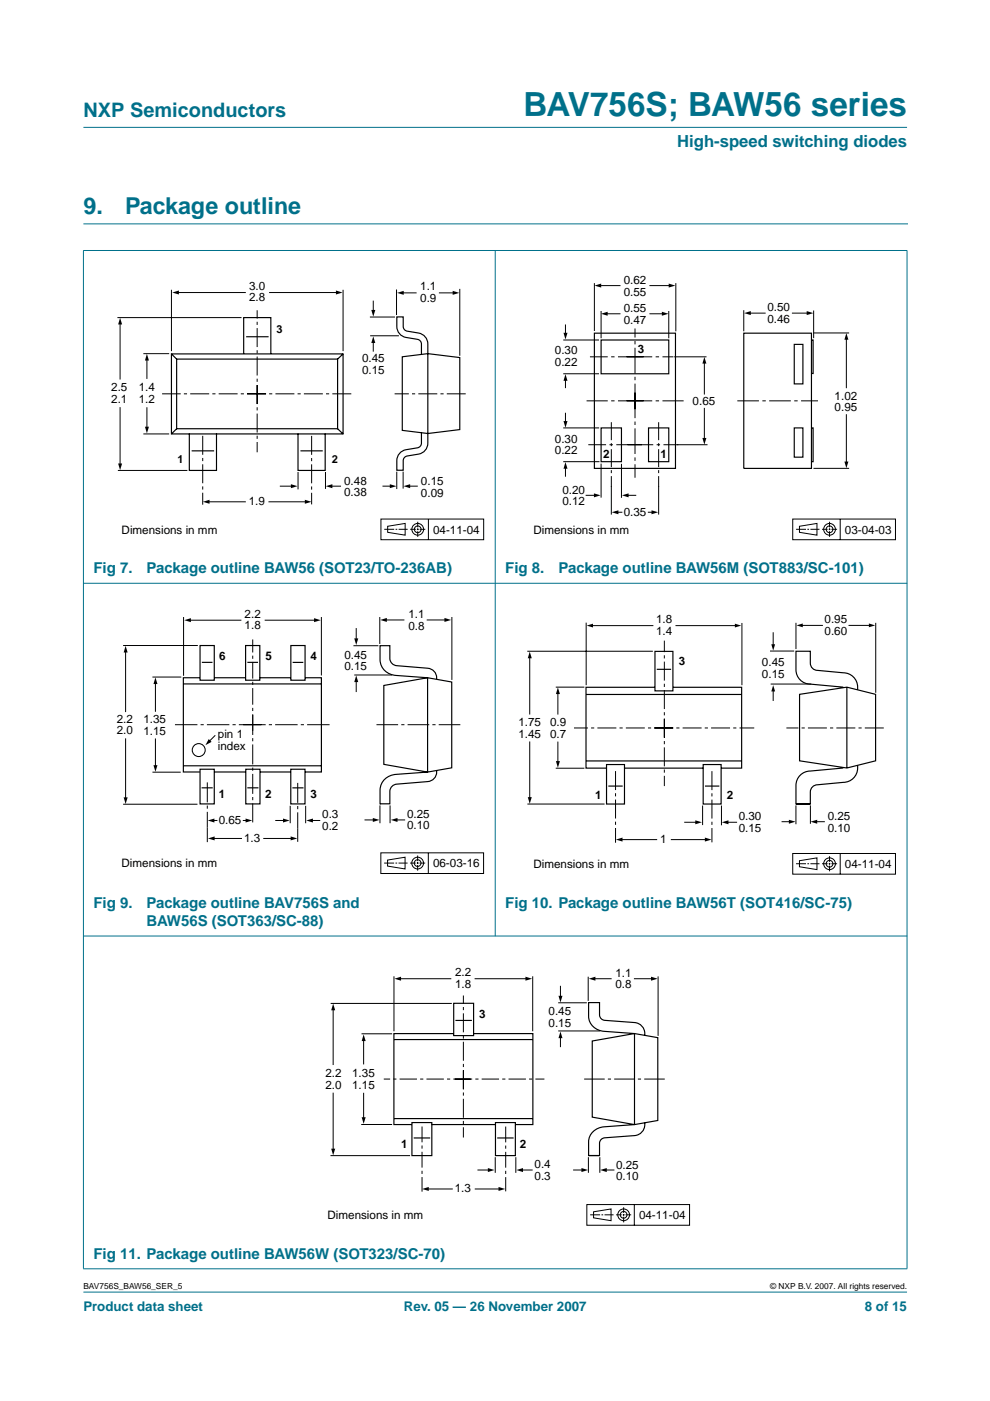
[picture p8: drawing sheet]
<svg xmlns="http://www.w3.org/2000/svg" width="210mm" height="297mm" viewBox="0 0 210 297" stroke-linecap="round" stroke-linejoin="round" font-family="sans-serif">
<g fill="#00708a" stroke="#00708a" stroke-width=".21">
<path d="M17.7 273.9h174.6z"/>
<path d="M17.7 27h174.6z"/>
<path d="M17.7 53.2v215.8z"/>
<path d="M105 53.1v145.4z"/>
<path d="M192.3 53.2v215.8z"/>
<path d="M17.6 53.1h174.8z"/>
<path d="M17.6 123.7h174.8z"/>
<path d="M17.6 198.5h174.8z"/>
<path d="M17.6 269h174.8z"/>
</g>
<path d="M17.7 47.5h174.7" fill="none" stroke="#00708a" stroke-width=".21"/>
<path d="M19.8 57.5h83.1v57.3h-83.1zM107.1 57.5h83.1v57.3h-83.1zM19.9 128.3h83v57.3h-83zM107.1 128.4h83.1v57.3h-83.1zM63.5 202.8h83.1v57.3h-83.1z" fill="none" stroke="#fff" stroke-width=".21"/>
<g fill="none" stroke="#000" stroke-width=".21">
<path d="M24.9 67.3h26.3M25.5 68.5v12M30.4 75h5.5M31.1 76.2v4.1M36.3 61.4v13M37.6 62h14.5M57.1 62h14.4M72.7 61.4v13M78.4 67.2h5.3M78.5 71.2h6.1M79.1 63.7v2.3M79.1 72.4v2.2"/>
<path d="M84.1 61.4v5.4M85.2 62.1h3.1M93.1 62.1h3.2M97.5 61.2v14.2M119.4 72.1h7.6M119.4 79.2h7.6M119.9 68.8v2M126 60v10.2M127.1 60.6h4.5M127.4 65.9v5.8M128.5 66.5h3.1M137.7 60.6h4.4"/>
<path d="M137.7 66.5h2.9M141.8 65.9v5.8M142.9 75.7h6.9M143.3 60v10.2M149.3 76.8v6.8M157.7 65.8v4.4M158.8 66.4h3.5M167.9 66.4h3.4M172.5 70.6h7.5M172.5 65.8v5.9M179.4 71.7v10.6M25 99.7h14.7"/>
<path d="M25.5 86.3v12.3M30.4 92h5.5M31.1 86.3v4.5M119.4 90.7h7.6M119.4 97.9h7.7M119.9 80.5v1.8M119.9 87.5v2.1M119.9 99.1v2M127.4 98.3v7.2M131.8 98.3v7.3M143.6 94.3h6.4M149.3 86.5v6.6"/>
<path d="M172.5 99.3h7.5M179.4 87.8v10.3M44.1 106.4h8M56.9 106.4h8M59.3 103.1h2.7M63.2 100.1v3.7M69 100.1v3.6M70.2 103.1h2.1M80.8 110h21.7v4.4h-21.7zM81.1 103.1h1.8M81.5 112.2h2.1M82.2 111.6l3.7-.6v2.5l-3.7-.6z"/>
<path d="M83.9 112.2h.3M84.1 100v3.7M84.5 112.2h1.9M85.5 100v3.6M86.7 103.1h1.9M87 112.2h1.2M88.4 112.2h.3M88.6 110.6v1.2M88.6 112v.4M88.6 112.6v1.2M89 112.2h1.2M90.8 110.1v4.3"/>
<path d="M124.2 105h2M129.6 103v6.1M130.4 108.6h1.6M133 105h1.9M137.4 108.6h1M139.6 103v6.1M168.1 110h21.8v4.4h-21.8zM168.8 112.2h2.1M169.5 111.6l3.7-.6v2.5l-3.7-.6zM171.2 112.2h.3M171.8 112.2h1.9M174.3 112.2h1.2"/>
<path d="M175.7 112.2h.4M175.9 110.6v1.2M175.9 112v.4M175.9 112.6v1.2M176.3 112.2h1.2M178.1 110.1v4.3M26.1 136.9h15.8M26.6 138.1v12.9M38.9 130.8v12.5M40.1 131.5h11.1M56.1 131.5h10.8M68.1 130.8v12.4"/>
<path d="M74.9 136.9h5.3M75.5 133.2v2.4M80.5 130.8v5.7M81.7 131.4h4M90.5 131.4h4M95.8 130.8v13.4M111.8 138.1h26.6M112.3 139.3v12.2M124.3 132v13.3M125.4 132.6h13.1M143.2 132.6h12.9M157.3 132.1v13.2"/>
<path d="M163.3 138h5.1M163.9 134v2.9M168.8 132.1v5.5M169.9 132.6h4.6M179.9 132.6h4.6M185.7 132.1v14.8M26.6 156.5v12.8M32.3 143.5h6.1M33 144.7v6.2M33 156.6v5.9M45.6 155.9l-1.2 1.3M75.1 143.1h8"/>
<path d="M75.5 144.3v2.4M112.3 157.2v12.1M117.8 145.7h6.1M118.3 146.9v4.6M118.3 157.2v4.4M163.4 145h8.6M163.9 146.3v2.3M26.1 170.5h15.8M32.3 163.7h6M44 175.4v3.1M45.2 177.8h6.1M45.2 174h.9"/>
<path d="M51.5 174h.9M55.8 177.8h6.1M58.4 174h1.9M61.5 170.9v3.6M63.1 175.7v2.8M64.8 170.9v3.6M66.1 174h1.8M77.3 173.8h2M80.6 170.8v3.7M82.7 170.8v3.7M84 173.8h1.9M111.8 170.5h16.4"/>
<path d="M117.8 162.9h6.1M131.6 178h7.7M142.2 178h7.5M145.1 174.3h2.6M149 170.8v4.1M153 170.8v4.2M154.2 174.3h2.1M165.7 174.2h1.8M168.8 170.8v4M171.8 170.8v3.9M173 174.2h1.9M80.7 180.8h21.8v4.4h-21.8z"/>
<path d="M81.5 183h2.1M82.2 182.3l3.7-.6v2.5l-3.7-.6zM83.9 183h.3M84.5 183h1.9M87 183h1.1M88.4 183h.3M88.6 181.4v1.2M88.6 182.8v.4M88.6 183.4v1.2M89 183h1.2M90.8 180.8v4.4M168.1 181h21.8v4.3h-21.8z"/>
<path d="M168.8 183.1h2.1M169.5 182.5l3.7-.6v2.5l-3.7-.6zM171.2 183.1h.3M171.8 183.1h1.9M174.3 183.1h1.2M175.7 183.1h.4M175.9 181.5v1.2M175.9 183v.3M175.9 183.5v1.2M176.3 183.1h1.2M178.1 181v4.3M70.1 212.7h25.7"/>
<path d="M70.6 213.9v11.9M76.7 219.2h6.4M83.5 207v11.6M84.7 207.5h11M100.6 207.5h11.1M112.9 207v11.6M118.4 212.6h6M118.4 218.6h8.9M118.8 209v2.4M118.8 219.8v2.2M124.7 207.1v5.1M125.9 207.5h3.8"/>
<path d="M134.4 207.5h3.9M139.5 207v12.6M70.6 231.7v12.1M76.6 238.4h6.5M77.1 220.4v5.3M77.1 231.7v5.5M70.1 245h16.8M90.6 252.1h5.4M100.7 252.1h5.3M101.2 248.1h2.5M105 245.3v3.4M109.4 245.3v3.4"/>
<path d="M110.6 248.1h2.3M121.5 248.1h2.1M124.4 255.4h21.8v4.4h-21.8zM124.8 245.3v3.4M125.1 257.6h2.1M125.9 256.9l3.7-.6v2.5l-3.7-.6zM127.2 245.3v3.4M127.5 257.6h.4M128.2 257.6h1.9M128.4 248.1h1.9M130.6 257.6h1.2M132 257.6h.4"/>
<path d="M132.2 256v1.2M132.2 257.4v.3M132.2 258v1.2M132.6 257.6h1.2M134.5 255.4v4.4"/>
<circle cx="88.6" cy="112.2" r=".71"/>
<circle cx="88.6" cy="112.2" r="1.24"/>
<circle cx="175.9" cy="112.2" r=".71"/>
<circle cx="175.9" cy="112.2" r="1.24"/>
<circle cx="88.6" cy="183" r=".71"/>
<circle cx="88.6" cy="183" r="1.24"/>
<circle cx="175.9" cy="183.1" r=".71"/>
<circle cx="175.9" cy="183.1" r="1.24"/>
<circle cx="132.2" cy="257.6" r=".71"/>
<circle cx="132.2" cy="257.6" r="1.24"/>
</g>
<g fill="#000">
<path d="M25.5 67.4l.4 1.4h-.9zM31.1 75l.5 1.4h-.9zM36.5 62l1.4-.4v.8zM71.2 61.6l1.4 .4-1.4 .4zM78.7 65.7h.9l-.5 1.4zM79.1 71.3l.5 1.4h-.9zM84.2 62.1l1.4-.4v.8zM96 61.7l1.4 .4-1.4 .4zM119.5 70.6h.8l-.4 1.4zM126.1 60.6l1.4-.5v.9zM127.4 66.5l1.4-.4v.8zM140.3 66.1l1.4 .4-1.4 .4z"/>
<path d="M141.8 60.1l1.4 .5-1.4 .4zM149.3 75.7l.5 1.4h-.9zM157.8 66.4l1.4-.4v.8zM171 66l1.5 .4-1.5 .4zM179.4 70.6l.5 1.4h-.9zM25 98.3h.9l-.4 1.4zM30.7 90.5h.9l-.5 1.4zM119.9 79.3l.4 1.4h-.8zM119.5 89.3h.8l-.4 1.4zM119.9 98l.4 1.4h-.8zM148.9 92.9h.9l-.5 1.4zM179 97.9h.9l-.5 1.4z"/>
<path d="M43 106.4l1.4-.4v.8zM61.7 102.7l1.4 .4-1.4 .4zM64.6 106l1.4 .4-1.4 .4zM69.1 103.1l1.4-.4v.8zM82.6 102.7l1.5 .4-1.5 .4zM85.5 103.1l1.5-.4v.8zM125.9 104.6l1.4 .4-1.4 .5zM129.7 108.6l1.4-.4v.8zM131.9 105l1.4-.4v.9zM138.1 108.2l1.4 .4-1.4 .4zM26.6 136.9l.5 1.4h-.9zM39.1 131.5l1.4-.4v.8z"/>
<path d="M66.6 131.1l1.4 .4-1.4 .4zM75.1 135.4h.9l-.5 1.4zM80.6 131.4l1.4-.4v.9zM94.2 131l1.4 .4-1.4 .5zM112.3 138.2l.4 1.4h-.8zM124.4 132.6l1.3-.4v.8zM155.8 132.2l1.4 .4-1.4 .4zM163.5 136.6h.8l-.4 1.3zM168.9 132.6l1.3-.4v.8zM184.2 132.2l1.4 .4-1.4 .4zM33 143.6l.4 1.4h-.9zM44.3 156.7l.6 .6-1.3 .7z"/>
<path d="M75.5 143.2l.5 1.4h-.9zM118.3 145.7l.4 1.5h-.8zM163.9 145.3l.4 1.3h-.8zM26.2 169.1h.9l-.5 1.4zM32.5 162.2h.9l-.4 1.4zM44 174l1.5-.5v.9zM44.1 177.8l1.4-.5v.9zM52.1 173.5l1.4 .5-1.4 .4zM60 173.5l1.4 .5-1.4 .4zM61.6 177.3l1.4 .5-1.4 .4zM64.9 174l1.4-.5v.9zM79 173.4l1.5 .4-1.5 .5z"/>
<path d="M82.9 173.8l1.4-.4v.9zM111.9 169h.8l-.4 1.4zM117.9 161.4h.8l-.4 1.4zM130.6 178l1.4-.4v.8zM147.4 173.9l1.4 .4-1.4 .5zM149.4 177.6l1.5 .4-1.5 .4zM153 174.3l1.4-.4v.9zM167.3 173.8l1.4 .4-1.4 .4zM171.9 174.2l1.4-.4v.8zM70.6 212.8l.5 1.4h-.9zM83.6 207.5l1.4-.4v.8zM111.4 207.1l1.4 .4-1.4 .4z"/>
<path d="M118.4 211.1h.9l-.5 1.4zM124.8 207.5l1.4-.4v.8zM138 207.1l1.4 .4-1.4 .4zM77.1 219.3l.4 1.4h-.8zM76.7 236.9h.8l-.4 1.4zM118.8 218.7l.5 1.4h-.9zM70.2 243.5h.9l-.5 1.5zM89.5 252.1l1.4-.4v.8zM103.4 247.7l1.5 .4-1.5 .4zM105.7 251.7l1.4 .4-1.4 .4zM109.5 248.1l1.4-.4v.8zM123.3 247.7l1.4 .4-1.4 .4z"/>
<path d="M127.2 248.1l1.4-.4v.8z"/>
</g>
<g fill="none" stroke="#000" stroke-width=".21" stroke-dasharray="4 .7 .7 .7" stroke-linecap="butt">
<path d="M43 92.4v14.6M52.4 83.5h22.2M54.5 85.6v-19.8M54.5 81.7v14.2M56.4 83.5h-22M66.1 92.4v14.5M98.7 83.5h-15M138.7 154.3h21.2M140.9 156.4v-20.6M140.9 152.4v14.3M142.7 154.3h-21M187.4 154.3h-20.7"/>
<path d="M130.5 163.5v15.2M150.9 163.5v15.1M98.2 230.9v-19.8M98.2 226.9v14.3"/>
</g>
<g fill="none" stroke="#000" stroke-width=".25">
<path d="M36.3 75h36.4v17h-36.4zM36.3 75l1.2 1.1M37.5 76.1h34.1v14.8h-34.1zM51.7 75v-7.7h5.7v7.7M52.2 71.4h4.8M72.7 75l-1.1 1.1M85.3 75.6l5.4-.6 6.8 .8v15.3l-6.8 .8-5.4-.7zM89.4 75.1v-2.2a1.01 1.01 0 0 0-.9-1l-2.4-.4a2.35 2.35 0 0 1-2-2.3v-2h1.4v2a1.01 1.01 0 0 0 .8 1l2.5 .4a2.35 2.35 0 0 1 1.9 2.3v19a3.8 3.8 0 0 1-.9 3.9l-1 .5-2.5 .4a1.01 1.01 0 0 0-.8 1v2h-1.4a3.8 3.8 0 0 1 1-3.9l1-.5 2.4-.4a1.01 1.01 0 0 0 .9-1v-2.2M126 70.6h17.2v28.7h-17.2zM127.4 72.1h14.4v7.1h-14.4zM157.7 70.6h14.3v28.7h-14.3zM168.4 73h1.8v8.4h-1.8z"/>
<path d="M172 72.1h.4v7.1h-.4M37.5 90.9l-1.2 1.1M40.1 91.9v7.8h5.8v-7.8M40.6 95.6h4.8M63.2 91.9v7.8h5.7v-7.8M63.7 95.6h4.7M71.6 90.9l1.1 1.1M127.4 90.7h4.4v7.2h-4.4zM137.5 90.7h4.3v7.2h-4.3zM168.4 90.7h1.8v6.2h-1.8zM172 90.7h.4v7.2h-.4M42.4 136.9h3v7.3h-3z"/>
<path d="M52.1 136.9h3v7.3h-3zM61.7 136.9h3v7.3h-3zM138.9 138.1h3.8v8.4h-3.8zM38.9 145h29.2M42.4 143.7h-3.5v20h3.4M42.8 140.4h2.3M45.4 143.7h6.7M52.5 140.4h2.2M55.1 143.7h6.6M62 140.4h2.3M64.7 143.7h3.4v20h-3.4M81.4 145.3l9.3-1.6 5.1 .9v18.2l-5.1 .9-9.3-1.6z"/>
<path d="M92.6 143.9a2.04 2.04 0 0 0-1.9-2.2l-6.6-.6a1.59 1.59 0 0 1-1.4-1.4v-2.8h-2.1v3a3.5 3.5 0 0 0 3.4 3.3l6.7 .5v20l-6.7 .5a3.5 3.5 0 0 0-3.4 3.3v2.9h2.1v-2.7a1.59 1.59 0 0 1 1.4-1.4l6.6-.6a2.04 2.04 0 0 0 1.9-2.2M124.3 147.2h32.9M138.9 145.7h-14.7v17.2h4.4M139.2 141.9h3.1M142.7 145.7h14.5v17.2h-4.3M169.5 147.2l10.1-1.5 6 1.5v14.1l-6 1.5-10.1-1.5zM178.8 145.7l-7-.7a3 3 0 0 1-3-3v-3.9h3v2.5a1.52 1.52 0 0 0 1.5 1.5l5.5 .5a3.1 3.1 0 0 1 3 3.6M179.6 145.7v17.1M38.9 162.4h29.2M42.4 163.1h3v7.3h-3zM42.7 167h2.4M45.4 163.7h6.7"/>
<path d="M52.1 163.1h3v7.3h-3zM52.4 167h2.4M55.1 163.7h6.6M61.7 163.1h3v7.3h-3zM62 167h2.4M80.6 170.4h.1M124.3 161.3h32.9M128.6 162.1h3.8v8.4h-3.8zM129 166.7h3M132.4 162.9h16.7M149.1 162.1h3.8v8.4h-3.8zM149.5 166.7h3"/>
<path d="M168.8 170.4h3M181.8 162.4a3.1 3.1 0 0 1-3 3.5l-5.5 .5a1.52 1.52 0 0 0-1.5 1.5v2.5h-3v-3.9a3 3 0 0 1 3-3l7-.7M96.2 212.7h4.2v6.9h-4.2zM96.2 219.1h-12.7v19.3h3.8M96.6 216.4h3.4M100.4 219.1h12.6v19.3h-3.7M134.5 219.1l-6.4-.4a3.4 3.4 0 0 1-3.3-3.2v-2.9h2.3v2.7a1.2 1.2 0 0 0 1.1 1l6.4 .5a2.38 2.38 0 0 1 2.1 2.7M134.5 219.2v19.2l-6.4 .5a3.4 3.4 0 0 0-3.3 3.2v2.9h2.3v-2.7a1.2 1.2 0 0 1 1.1-1.1l6.4-.4a2.38 2.38 0 0 0 2.1-2.7M83.5 237.2h29.5M83.5 220.4h29.4M87.3 238h4.3v7h-4.3zM91.6 238.4h13.5"/>
<path d="M105.1 238h4.2v7h-4.2zM125.6 220.7l8.9-1.6 5 .9v17.6l-5 .8-8.9-1.5zM87.7 241.3h3.5M105.4 241.3h3.5M124.8 245h2.3"/>
</g>
<path d="M156.3 85h17.1M97.6 153.7h-18.1" fill="none" stroke="#000" stroke-width=".21" stroke-dasharray="4.6 .7 .7 .7" stroke-linecap="butt"/>
<path d="M132.9 75.7h9.9M136.5 75.7h-11.4M132.9 85h12M133.1 94.3h10.7M134.6 86.8v-17.2M134.6 83.2v18.1M136.1 94.3h-11.4M136.5 85h-12.1" fill="none" stroke="#000" stroke-width=".21" stroke-dasharray="5.4 .7 .7 .7" stroke-linecap="butt"/>
<path d="M129.6 89.5v13.7M139.6 89.5v13.7" fill="none" stroke="#000" stroke-width=".21" stroke-dasharray="3.8 .6 .6 .6" stroke-linecap="butt"/>
<path d="M51.6 153.7h18.5M55.4 153.7h-18.4" fill="none" stroke="#000" stroke-width=".21" stroke-dasharray="4.8 .7 .7 .7" stroke-linecap="butt"/>
<path d="M53.6 155v-19.4" fill="none" stroke="#000" stroke-width=".21" stroke-dasharray="3.5 .7 .7 .7" stroke-linecap="butt"/>
<path d="M53.6 151.6v22.8M44 165.9v9.5M63.1 166v9.7" fill="none" stroke="#000" stroke-width=".21" stroke-dasharray="4.2 .7 .7 .7" stroke-linecap="butt"/>
<circle cx="42.1" cy="159" r="1.37" fill="none" stroke="#000" stroke-width=".22"/>
<path d="M96.4 228.8h19M99.8 228.8h-18.4" fill="none" stroke="#000" stroke-width=".21" stroke-dasharray="3.7 .7 .7 .7" stroke-linecap="butt"/>
<path d="M89.5 238.8v13.9M107.2 238.9v13.7" fill="none" stroke="#000" stroke-width=".21" stroke-dasharray="3.4 .7 .7 .7" stroke-linecap="butt"/>
<path d="M140.9 228.8h-17.2" fill="none" stroke="#000" stroke-width=".21" stroke-dasharray="4.4 .7 .7 .7" stroke-linecap="butt"/>
<text font-size="7.1" fill="#00708a" x="111" y="24.7">BAV756S; BAW56 series</text>
<g font-size="4.9" fill="#00708a">
<text x="17.7" y="45.5">9.</text>
<text x="26.5" y="45.5">Package outline</text>
</g>
<text font-size="4.2" fill="#00708a" x="17.7" y="24.9">NXP Semiconductors</text>
<text font-size="3.5" fill="#00708a" x="143.6" y="31.1">High-speed switching diodes</text>
<g font-size="3.2" fill="#00708a">
<text x="19.8" y="121.5">Fig 7.</text>
<text x="31.1" y="121.5">Package outline BAW56 (SOT23/TO-236AB)</text>
<text x="107.1" y="121.5">Fig 8.</text>
<text x="118.4" y="121.5">Package outline BAW56M (SOT883/SC-101)</text>
<text x="19.8" y="192.5">Fig 9.</text>
<text x="31.1" y="196.3">BAW56S (SOT363/SC-88)</text>
<text x="31.1" y="192.5">Package outline BAV756S and</text>
<text x="107.1" y="192.5">Fig 10. Package outline BAW56T (SOT416/SC-75)</text>
<text x="19.8" y="266.9">Fig 11. Package outline BAW56W (SOT323/SC-70)</text>
</g>
<g font-size="2.8" fill="#00708a">
<text x="17.7" y="278">Product data sheet</text>
<text x="85.6" y="278">Rev. 05 — 26 November 2007</text>
<text x="183.4" y="278">8 of 15</text>
</g>
<g font-size="2.5">
<text x="52.8" y="61.5">3.0</text>
<text x="52.8" y="63.9">2.8</text>
<text x="89.1" y="61.5">1.1</text>
<text x="89.1" y="64">0.9</text>
<text x="132.3" y="60.3">0.62</text>
<text x="132.3" y="62.8">0.55</text>
<text x="162.7" y="65.9">0.50</text>
<text x="132.3" y="66.1">0.55</text>
<text x="132.3" y="68.6">0.47</text>
<text x="162.7" y="68.4">0.46</text>
<text x="76.8" y="76.8">0.45</text>
<text x="117.6" y="75.2">0.30</text>
<text x="117.6" y="77.6">0.22</text>
<text x="135.2" y="74.8">3</text>
<text x="23.6" y="82.9">2.5</text>
<text x="29.4" y="82.9">1.4</text>
<text x="76.8" y="79.3">0.15</text>
<text x="23.6" y="85.3">2.1</text>
<text x="29.4" y="85.3">1.2</text>
<text x="146.9" y="85.8">0.65</text>
<text x="177" y="84.7">1.02</text>
<text x="177" y="87.2">0.95</text>
<text x="117.6" y="93.8">0.30</text>
<text x="117.6" y="96.3">0.22</text>
<text x="127.9" y="97">2</text>
<text x="140" y="97">1</text>
<text x="52.7" y="107.2">1.9</text>
<text x="73" y="102.7">0.48</text>
<text x="73" y="105.2">0.38</text>
<text x="89.3" y="102.8">0.15</text>
<text x="89.3" y="105.3">0.09</text>
<text x="119.2" y="104.6">0.20</text>
<text x="119.2" y="107.1">0.12</text>
<text x="25.8" y="113.1">Dimensions in mm</text>
<text x="91.8" y="113.1">04-11-04</text>
<text x="113.1" y="113.1">Dimensions in mm</text>
<text x="132.3" y="109.4">0.35</text>
<text x="179.1" y="113.1">03-04-03</text>
<text x="51.9" y="131">2.2</text>
<text x="86.6" y="131">1.1</text>
<text x="51.9" y="133.5">1.8</text>
<text x="86.6" y="133.5">0.8</text>
<text x="139.1" y="132.2">1.8</text>
<text x="139.1" y="134.6">1.4</text>
<text x="174.8" y="132.1">0.95</text>
<text x="174.8" y="134.6">0.60</text>
<text x="46.5" y="140">6</text>
<text x="56.3" y="140">5</text>
<text x="65.8" y="140">4</text>
<text x="73" y="139.6">0.45</text>
<text x="73" y="142.1">0.15</text>
<text x="143.9" y="141">3</text>
<text x="161.6" y="141.2">0.45</text>
<text x="161.6" y="143.7">0.15</text>
<text x="24.8" y="153.2">2.2</text>
<text x="24.8" y="155.7">2.0</text>
<text x="30.4" y="153.3">1.35</text>
<text x="30.4" y="155.7">1.15</text>
<text x="109.9" y="154">1.75</text>
<text x="116.6" y="154">0.9</text>
<text x="46.2" y="156.5">pin 1</text>
<text x="46.2" y="159.1">index</text>
<text x="109.9" y="156.5">1.45</text>
<text x="116.6" y="156.5">0.7</text>
<text x="46.4" y="169.3">1</text>
<text x="56.2" y="169.3">2</text>
<text x="65.8" y="169.3">3</text>
<text x="68.3" y="173.5">0.3</text>
<text x="86.3" y="173.4">0.25</text>
<text x="126.2" y="169.4">1</text>
<text x="154.1" y="169.4">2</text>
<text x="156.6" y="173.9">0.30</text>
<text x="175.5" y="174">0.25</text>
<text x="46.4" y="174.8">0.65</text>
<text x="51.7" y="178.5">1.3</text>
<text x="68.3" y="176">0.2</text>
<text x="86.3" y="175.8">0.10</text>
<text x="140" y="178.7">1</text>
<text x="156.6" y="176.4">0.15</text>
<text x="175.5" y="176.4">0.10</text>
<text x="25.8" y="183.9">Dimensions in mm</text>
<text x="91.8" y="183.9">06-03-16</text>
<text x="113.1" y="184">Dimensions in mm</text>
<text x="179.1" y="184">04-11-04</text>
<text x="96.5" y="207">2.2</text>
<text x="96.5" y="209.4">1.8</text>
<text x="130.5" y="207">1.1</text>
<text x="130.5" y="209.5">0.8</text>
<text x="101.6" y="215.8">3</text>
<text x="116.3" y="215.3">0.45</text>
<text x="116.3" y="217.7">0.15</text>
<text x="69" y="228.4">2.2</text>
<text x="69" y="230.9">2.0</text>
<text x="74.7" y="228.4">1.35</text>
<text x="74.7" y="230.9">1.15</text>
<text x="85" y="243.4">1</text>
<text x="110.2" y="243.4">2</text>
<text x="113.4" y="247.7">0.4</text>
<text x="113.4" y="250.2">0.3</text>
<text x="130.6" y="247.8">0.25</text>
<text x="130.6" y="250.2">0.10</text>
<text x="96.4" y="252.8">1.3</text>
<text x="69.4" y="258.5">Dimensions in mm</text>
<text x="135.5" y="258.5">04-11-04</text>
</g>
<g font-size="2.3">
<text x="58.6" y="70.6">3</text>
<text x="37.6" y="98.1">1</text>
<text x="70.4" y="98.1">2</text>
</g>
<g font-size="1.8">
<text x="17.7" y="273.4">BAV756S_BAW56_SER_5</text>
<text x="163.3" y="273.4">© NXP B.V. 2007. All rights reserved.</text>
</g>
</svg>
